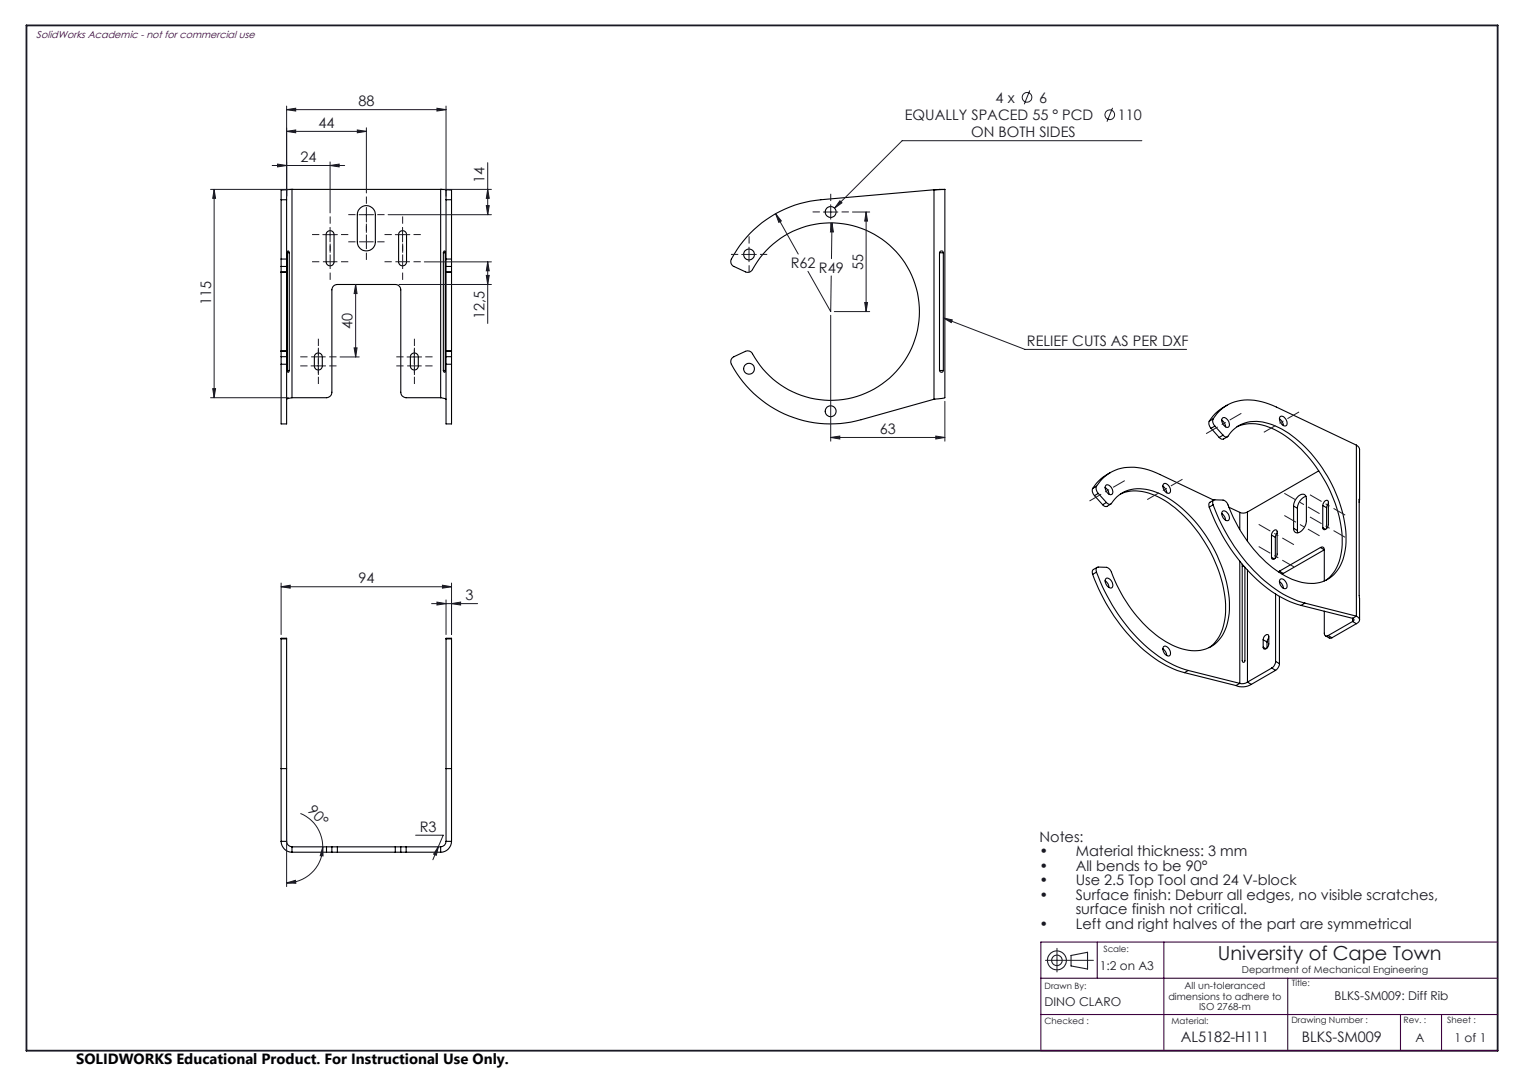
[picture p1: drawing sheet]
<svg xmlns="http://www.w3.org/2000/svg" width="420mm" height="297mm" viewBox="0 0 420 297" stroke-linecap="round" stroke-linejoin="round" font-family="sans-serif">
<g fill="none" stroke="#000" stroke-width=".3">
<path d="M77.6 55.1v16.4M77.6 55.1h1.5M77.6 52.4v2.7M77.6 52.4h1.5M79.1 55.1v16.4M79.1 52.4v2.7M80.6 52.3l-3 .1M80.6 52.3l-1.5 .1M80.6 52.3h.1M80.6 52.3v57.5M80.6 52.3h41M99.4 57.4a2.47 2.47 0 0 1 2.7-.4 2.47 2.47 0 0 1 1.5 2.3v7.5a2.49 2.49 0 0 1-2.5 2.5 2.49 2.49 0 0 1-2.5-2.5v-8l.3-.7z"/>
<path d="M121.6 52.3l3 .1M121.6 52.3l1.5 .1M121.6 52.3h.1M121.6 52.3v57.5M123.1 55.1v16.4M123.1 55.1h1.5M123.1 52.4v2.7M123.1 52.4h1.5M124.6 55.1v16.4M124.6 52.4v2.7M257.7 52.4l-31.2 2.7a30.7 30.7 0 0 0-24.9 17l.1 .6 .5 .7 3.5 1.6a1.48 1.48 0 0 0 1.9-.6 24.5 24.5 0 0 1 37.3-7.2 24.5 24.5 0 0 1-.3 37.9 24.5 24.5 0 0 1-37.1-7.7l-.7-.5-.6-.1-3.7 1.7a1.49 1.49 0 0 0-.7 2 31 31 0 0 0 35.8 15.3l20.1-5.6M257.7 52.4h.1"/>
<path d="M257.7 52.4v57.8M260.7 52.3v57.5l-3 .4M260.7 52.3l-3 .1M77.6 71.5v2.1M77.6 75v.2M77.6 75.2v21.6M77.6 75.2h1.5M77.6 71.5h1.5M77.6 73.6h1.5M77.6 75h1.5M77.6 73.6v1.4M79.1 71.5v2.1"/>
<path d="M79.1 75v.2M79.1 75.2v21.6M79.1 73.6v1.4M79.3 69.8l.1-.5 .3 .1 .1 .4M79.3 69.8v32.5M79.3 69.8h.5M79.8 69.8v32.5M90.3 64a1.1 1.1 0 0 1 1.2-.2 1.1 1.1 0 0 1 .7 1v7.5a1.09 1.09 0 0 1-1.1 1.1 1.09 1.09 0 0 1-1.1-1.1v-7.5zM110.3 64a1.1 1.1 0 0 1 1.2-.2 1.1 1.1 0 0 1 .7 1v7.5a1.09 1.09 0 0 1-1.1 1.1 1.09 1.09 0 0 1-1.1-1.1v-7.5zM122.3 69.8l.3-.5h.2l.1 .5M122.3 69.8v32.5M122.3 69.8h.6"/>
<path d="M122.9 69.8v32.5M123.1 71.5v2.1M123.1 75v.2M123.1 75.2v21.6M123.1 75.2h1.5M123.1 71.5h1.5M123.1 73.6h1.5M123.1 75h1.5M123.1 73.6v1.4M124.6 71.5v2.1M124.6 75v.2M124.6 75.2v21.6"/>
<path d="M124.6 73.6v1.4M259.3 69.8a.53 .53 0 0 1 .5-.5 .53 .53 0 0 1 .5 .5M259.3 69.8h1M259.3 69.8v32.5M260.3 69.8v32.5M77.6 98.5v2M77.6 96.8v.2M77.6 96.8h1.5M77.6 98.5h1.5M77.6 97v1.5M77.6 97h1.5M79.1 98.5v2"/>
<path d="M79.1 96.8v.2M79.1 97v1.5M87.1 97.8a1.1 1.1 0 0 1 1.2-.3 1.1 1.1 0 0 1 .6 1v2.5a1.09 1.09 0 0 1-1.1 1.1 1.09 1.09 0 0 1-1.1-1.1v-2.5zM113.6 97.8a1.1 1.1 0 0 1 1.2-.3 1.1 1.1 0 0 1 .6 1v2.5a1.09 1.09 0 0 1-1.1 1.1 1.09 1.09 0 0 1-1.1-1.1v-2.5zM123.1 98.5v2M123.1 96.8v.2M123.1 96.8h1.5M123.1 98.5h1.5M123.1 97v1.5M123.1 97h1.5M124.6 98.5v2M124.6 96.8v.2"/>
<path d="M124.6 97v1.5M77.6 100.5v16.5h1.5v-16.5M77.6 100.5h1.5M79.3 102.3l.2 .5 .2-.1 .1-.4M79.3 102.3h.5M80.6 109.8l-1.5 .4M80.6 109.8h9.5a1.51 1.51 0 0 0 1.5-1.5v-28.3a1.51 1.51 0 0 1 1.5-1.5h16a1.51 1.51 0 0 1 1.5 1.5v28.3a1.51 1.51 0 0 0 1.5 1.5h9.5M121.6 109.8l1.5 .4M122.3 102.3l.3 .5 .3-.5M122.3 102.3h.6M123.1 100.5v16.5h1.5v-16.5M123.1 100.5h1.5"/>
<path d="M257.7 110.2h.1M259.3 102.3a.53 .53 0 0 0 .5 .5 .53 .53 0 0 0 .5-.5M259.3 102.3h1M333.7 116.3a1.82 1.82 0 0 0 .5 1.9M334.2 118.2l2.2 2.6M334.8 115.6a1.86 1.86 0 0 0 .4 2M334.8 115.6a11.4 11.4 0 0 1 13.3-4.7l4.1 1.5 22.1 10.5M334.8 115.6l-1.1 .7M335.2 117.6l2.3 2.5M335.2 117.6l-1 .6M337.1 116a2.55 2.55 0 0 1 1.1 1.8M337.4 115.4a1.56 1.56 0 0 1 1.9 1.7 .72 .72 0 0 1-.5 .9 .72 .72 0 0 1-.9-.4 1.88 1.88 0 0 1-.5-2.2z"/>
<path d="M338.6 111.8a12.2 12.2 0 0 0-4.9 4.5M341.3 117.8a11.9 11.9 0 0 1 10.6 .8 37.8 37.8 0 0 1 17.3 22.8 22.3 22.3 0 0 1-.3 15.2l-1.4 2-1.7 1.6M353.1 115.6a2.28 2.28 0 0 1 1 1.8M353.3 115a1.72 1.72 0 0 1 1.8 2.2 .94 .94 0 0 1-1 .4 .94 .94 0 0 1-.7-.8l-.3-1.2zM301.5 134.8a1.9 1.9 0 0 0 .5 2M302 136.8l2.3 2.5M302.6 134.2a1.9 1.9 0 0 0 .5 2M302.6 134.2a11.5 11.5 0 0 1 13.3-4.8l4.1 1.5 14.9 7.1M302.6 134.2l-1.1 .6M303.1 136.2l2.2 2.5M303.1 136.2l-1.1 .6M305 134.6a2.23 2.23 0 0 1 1 1.8"/>
<path d="M305.2 133.9a1.7 1.7 0 0 1 1.8 2.3 .82 .82 0 0 1-.8 .4 .82 .82 0 0 1-.7-.6 1.63 1.63 0 0 1-.3-2.1zM305.3 138.7a.85 .85 0 0 0 1.4 .3 9 9 0 0 1 10.4-3.7 27.9 27.9 0 0 1 14.9 11.5 35.7 35.7 0 0 1 7.2 22.5 11.5 11.5 0 0 1-5.1 9.2 11.9 11.9 0 0 1-11.5-.9 38.1 38.1 0 0 1-16.1-20.2l-1-.8-2.4-.1a.87 .87 0 0 0-.5 1.4M305.3 138.7l-1 .6M306.5 130.4a11.8 11.8 0 0 0-5 4.4M306.5 139.1l-1.3 .7-.9-.5M309.2 136.4a12.4 12.4 0 0 1 11.4 1.3 38.3 38.3 0 0 1 17.6 30.2 12.5 12.5 0 0 1-4.5 10.8M320.9 134.2a2.23 2.23 0 0 1 1 1.8M321.1 133.6a1.73 1.73 0 0 1 1.9 2.2 .85 .85 0 0 1-.8 .4 .85 .85 0 0 1-.7-.6 1.77 1.77 0 0 1-.4-2zM333.7 140a48.9 48.9 0 0 0 19.2 24.5l3.1 1.6 3 1M334.8 139.3a48.8 48.8 0 0 0 19.2 24.6l4.1 2 2 .6M334.8 139.3l-1.1 .7M335 138l-1.3 .8v1.2"/>
<path d="M337.5 120.1a.89 .89 0 0 0 1.4 .3 9.3 9.3 0 0 1 11.3-3.5 29.9 29.9 0 0 1 14.7 12.3 35.6 35.6 0 0 1 6.5 21.5 11.4 11.4 0 0 1-5.1 9.2 12 12 0 0 1-11.5-.9 38.3 38.3 0 0 1-16.2-20.2l-.9-.7-2.5-.1a.85 .85 0 0 0-.4 1.3M337.5 120.1l-1.1 .7M338.7 120.6l-1.3 .6-1-.4M357 139.7a3.3 3.3 0 0 1 2.7-3.3l.6 .4 .2 .9v6.1a3.4 3.4 0 0 1-2.7 3.3l-.6-.4-.2-.9M357 139.7v6.1M357 139.7l1 .6M360.4 137a3.5 3.5 0 0 0-2.4 3.3M363.9 130l-19.7 11.3M365 139.5a1.11 1.11 0 0 1 1.5-1.2l.1 6.5a1.11 1.11 0 0 1-1.5 1.2l-.1-.3M365 139.5v6.2M365 139.5l1.1 .7M366.6 139l-.5 1.2"/>
<path d="M374.3 122.9l.6 .5 .3 .6v13.9M374.3 122.9v47.2M375.1 138.7v-1l.1 33.4M301.5 158.5a49.3 49.3 0 0 0 18.2 24l4.1 2.1 3 1.1M302.6 157.9a48.9 48.9 0 0 0 19.2 24.6l3.1 1.5 3 1.1M302.6 157.9l-1.1 .6M302.8 156.6l-1.2 .8-.1 1.1M305.2 159.7a1.7 1.7 0 0 1 1.8 2.2 .82 .82 0 0 1-.8 .4 .82 .82 0 0 1-.7-.6 1.63 1.63 0 0 1-.3-2zM337.1 141.7a2.55 2.55 0 0 1 1.1 1.9M337.4 141.1a1.69 1.69 0 0 1 1.8 2.2 .82 .82 0 0 1-.8 .4 .82 .82 0 0 1-.7-.5 1.59 1.59 0 0 1-.3-2.1zM339.1 140l3 1.4M342.1 141.4v4.8"/>
<path d="M342.1 154.9v33.7M342.8 155.7v26.7l.2 .4h.4l.1-.4v-25.8M343.3 156.3l-.5 .1M344.2 141.3a2.26 2.26 0 0 1-2.1 .1M344.2 141.3v8.1M344.2 157.4v30.9M350.9 147.7a1.17 1.17 0 0 1 1.4-1.3l.1 6.5a1.15 1.15 0 0 1-1.4 1.3l-.1-.4M350.9 147.7v6.1M350.9 153.8l.7 .5M350.9 147.7l1 .6M351.9 148.3v5.8M352.4 147.2l-.5 1.1"/>
<path d="M353.1 157.7l-.3 .2M353.1 157.7l1 .6M353.3 159.9a1.72 1.72 0 0 1 1.8 2.2 .94 .94 0 0 1-1 .4 .94 .94 0 0 1-.7-.8l-.3-1.2zM354.1 158.3l-.3 .2M357 145.8l1 .6M358 146.4l.1 .7M358 140.3v6.1M364.4 151.1a.65 .65 0 0 1 .7 0 .65 .65 0 0 1 .3 .7M364.4 151.1l-11.3 6.6M364.4 151.1l1 .7M365 145.7l.8 .4M365.4 151.8v8.6"/>
<path d="M365.4 151.8l-11.3 6.5M366.1 140.2v5.7M77.6 176.4v35.8M77.6 176.4v-.2h1.5v.2M77.6 176.4h1.5M79.1 176.4v35.8M123.1 176.4v35.8M123.1 176.4v-.2h1.5v.2M123.1 176.4h1.5M124.6 176.4v35.8M305 160.3a2.23 2.23 0 0 1 1 1.9M320.9 179.1a2.23 2.23 0 0 1 1 1.8"/>
<path d="M321.1 178.5a1.73 1.73 0 0 1 1.9 2.2 .85 .85 0 0 1-.8 .4 .85 .85 0 0 1-.7-.6 1.77 1.77 0 0 1-.4-2zM348.6 176.6a1.15 1.15 0 0 1 1.4-1.3l.1 2.4a1.15 1.15 0 0 1-1.4 1.3l-.1-.4M348.6 176.6v2M348.6 178.6l.8 .5M348.6 176.6l1 .6M349.6 177.2v1.7M350.1 176.1l-.5 1.1M352 164v18.6M353.1 160.5a2.28 2.28 0 0 1 1 1.9M353.1 164.6v18.6M359 167.1l14.2 3.6M360.1 166.5l14.2 3.6"/>
<path d="M360.1 166.5l-1.1 .6M365.4 168.7v6.1a.65 .65 0 0 0 .3 .7 .65 .65 0 0 0 .8-.1M365.8 175.5l1.2 .7 .6-.2M366.5 175.4l1.1 .6M373.2 170.7l.5 .4-.5 .5M373.2 171.6l1.1 .6M373.2 170.7v.9M373.2 171.6l-6.7 3.8M374.3 170.1a1.05 1.05 0 0 1 .9 1 1.05 1.05 0 0 1-.9 1.1M374.3 170.1l-1.1 .6M374.3 172.2l-6.7 3.8M326.8 185.7l14.3 3.5"/>
<path d="M327.9 185.1l14.2 3.5M327.9 185.1l-1.1 .6M342.1 188.6l-1 .6M344.2 188.3a2.48 2.48 0 0 1-2.1 .3M344.2 188.3l1.1 .6M345.3 188.9a4.7 4.7 0 0 1-4.2 .3M350.9 184.4l-6.7 3.9M350.9 184.4l1.1 .6M352 182.6a2.33 2.33 0 0 1-1.1 1.8M352 182.6l1.1 .6M352 185l-6.7 3.9M353.1 183.2a2.49 2.49 0 0 1-1.1 1.8"/>
<path d="M77.6 212.2v20M77.6 212.2h1.5M79.1 212.2v20M123.1 212.2v20M123.1 212.2h1.5M124.6 212.2v20M77.6 232.2a3 3 0 0 0 3 3M77.6 232.2h1.5M79.1 232.2a1.51 1.51 0 0 0 1.5 1.5M80.6 233.7v1.5M80.6 233.7h9.5M80.6 235.2h9.5"/>
<path d="M90.1 233.7h1.5M90.1 235.2h1.5M90.1 233.7v1.5M91.6 233.7h1.5M91.6 235.2h1.5M91.6 233.7v1.5M93.1 233.7h16M93.1 235.2h16M93.1 233.7v1.5M109.1 233.7h1.5M109.1 235.2h1.5M109.1 233.7v1.5"/>
<path d="M110.6 233.7h1.5M110.6 235.2h1.5M110.6 233.7v1.5M112.1 233.7h9.5M112.1 235.2h9.5M112.1 233.7v1.5M121.6 233.7v1.5M123.1 232.2a1.51 1.51 0 0 1-1.5 1.5M123.1 232.2h1.5M124.6 232.2a3 3 0 0 1-3 3"/>
<circle cx="229.2" cy="58.5" r="1.51"/>
<circle cx="206.7" cy="70.2" r="1.49"/>
<circle cx="206.7" cy="101.8" r="1.5"/>
<circle cx="229.2" cy="113.5" r="1.51"/>
</g>
<g fill="none" stroke="#191924" stroke-width=".28">
<path d="M79.1 30.3l2.5-.4v.8zM79.1 36.3l2.5-.4v.8zM79.1 29.3v24.8M79.1 30.3h44M79.1 36.3h22M98.6 35.9l2.5 .4-2.5 .4zM101.1 35.3v18M120.6 29.9l2.5 .4-2.5 .4zM123.1 29.3v24.8M284.2 25l-1.6 3.8M307 29.8l-1.5 3.8M315.1 38.8h-66.1l-18.7 18.7"/>
<path d="M58.1 52.3h21.5M59.1 52.3l.4 2.4h-.8zM59.1 52.3v57.5M75.1 45.7h20M76.6 45.3l2.5 .4-2.5 .4zM91.1 45.7l2.5-.4v.8zM91.1 44.7v14.1M99.1 59.3h4M101.1 57.3v4M107.1 59.3h28.5M122.6 52.3h13M134.2 56.8h.8l-.4 2.5z"/>
<path d="M134.6 52.3l.4 2.4h-.8zM134.6 44.9v14.4M214 59l1.6 2-.7 .4zM214 59l6.3 11.1M227.2 58.5h4M229.2 56.5v4M231.8 55.4l.5 .6-2 1.5zM235.2 58.5h4.8M239 58.5l.4 2.5h-.8zM239 58.5v27.5M89.1 64.8h4M91.1 62.8v4"/>
<path d="M98.1 78.5l.4 2.5h-.8zM98.1 78.5v20M109.1 64.8h4M110.1 78.5h25.5M111.1 62.8v4M117.1 72.3h18.5M134.2 76h.8l-.4 2.5zM134.6 72.3l.4 2.5h-.8zM134.6 72.3v17M204.7 70.2h4M206.7 68.2v4M223 74.9l6.2 11.1 .2-9.8"/>
<path d="M229.6 61.5l.4 2.5h-.8zM229.6 61.5l-.2 9.9M87.8 99v4M93.8 98.5h5.3M97.7 96h.8l-.4 2.5zM112.3 98.5h4M114.3 96.5v4M229.2 87v34.8M230.2 86h9.8M238.6 83.5h.8l-.4 2.5zM260.3 87.8l2.5 .5-.3 .7zM260.3 87.8l22.6 8.6h44.5"/>
<path d="M58.1 109.8h21.5M58.7 107.3h.8l-.4 2.5zM85.8 101h4.1M260.7 110.8v11M229.2 120.8l2.5-.4v.8zM229.2 120.8h31.5M258.2 120.4l2.5 .4-2.5 .4zM77.6 162l2.5-.5v.8zM77.6 160.9v14.3M77.6 162h47M119.1 166.6h12.7M120.6 166.2l2.5 .4-2.5 .4z"/>
<path d="M122.1 161.5l2.5 .5-2.5 .3zM123.1 165.6v9.6M124.6 166.6l2.5-.4v.8zM124.6 160.9v14.3M79.1 229.2v15.5M82.9 224.5a10 10 0 0 1 6.2 9.2M89.1 233.7v2.6l-.7-.1zM89.1 233.7a10 10 0 0 1-10 10M114.7 230.5h7.6l-1.3 3.1M121 233.6l-.6 2.5-.7-.3zM121 233.6l-1.5 3.7M79.1 243.7l2.4-.7 .1 .8z"/>
<path d="M288.5 265.1h13.2M291.7 261.8v6.5"/>
<circle cx="283.4" cy="26.9" r="1.33"/>
<circle cx="306.2" cy="31.7" r="1.34"/>
</g>
<g fill="none" stroke="#191924" stroke-width=".3">
<path d="M295.6 263.7l4.5-.8v4.6l-4.5-.9z"/>
<circle cx="291.6" cy="265.1" r="2.61"/>
<circle cx="291.7" cy="265.1" r="1.45"/>
</g>
<g fill="none" stroke="#191924" stroke-width=".28" stroke-dasharray="15.2 1.3 1.3 1.3" stroke-linecap="butt">
<path d="M98.1 59.2h-2M101.1 56.2v-2M104.1 59.2h2M226.2 58.5h-2M229.2 55.5v-2M232.2 58.5h2M88.1 64.7h-2M88.1 72.2h-2M91.1 67.7v2M91.1 61.7v-2M91.1 72.2v2M91.1 72.2h2"/>
<path d="M91.1 72.2v-2M91.1 72.2h-2M91.1 75.2v2M91.1 69.2v-2M94.1 64.7h2M94.1 72.2h2M98.1 66.7h-2M101.1 62.2v2M101.1 66.7v2M101.1 66.7h2M101.1 66.7v-2M101.1 66.7h-2"/>
<path d="M101.1 69.7v2M101.1 63.7v-2M104.1 66.7h2M108.1 64.7h-2M108.1 72.2h-2M111.1 67.7v2M111.1 61.7v-2M111.1 72.2v2M111.1 72.2h2M111.1 72.2v-2M111.1 72.2h-2M111.1 75.2v2"/>
<path d="M111.1 69.2v-2M114.1 64.7h2M114.1 72.2h2M203.7 70.2h-2M206.7 67.2v-2M206.7 73.2v2M209.7 70.2h2M229.2 61.5v2M84.9 98.5h-2M87.9 98v-2M87.9 98.5v-2M87.9 98.5h-2"/>
<path d="M87.9 98.5v2M87.9 98.5h2M87.9 95.5v-2M90.9 98.5h2M111.4 98.5h-2M114.4 95.5v-2M114.4 98v-2M117.4 98.5h2M84.9 101h-2M87.9 104v2M87.9 101.5v2M90.9 101h2"/>
<path d="M111.4 101h-2M114.4 101.5v2M114.4 101v2M114.4 101h2M114.4 101v-2M114.4 101h-2M114.4 104v2M117.4 101h2"/>
</g>
<path d="M342.6 114.1l-9.8 5.6M358.5 113.7l-9.7 5.6M310.4 132.7l-9.7 5.6M326.3 132.3l-9.7 5.6M357.1 150.3l-9.8-5.6M357.1 156.5l-9.8-5.6M364.1 141.8l-9.7-5.6M364.1 147.9l-9.7-5.6M371.2 142.2l-9.7-5.6M371.2 148.3l-9.7-5.6" fill="none" stroke="#191924" stroke-width=".28" stroke-dasharray="15.2 1.3 1.3 1.3" stroke-dashoffset="11.5" stroke-linecap="butt"/>
<path d="M7.3 7h406v283h-406z" fill="none" stroke="#191924" stroke-width=".5"/>
<path d="M287.2 270h126.1M302.8 260v10M321.2 260v30M355.4 270v20M413.3 260h-126.1v30h126.1M287.2 280h126.1M386.5 280v10M397.8 280v10" fill="none" stroke="#400040" stroke-width=".3"/>
<g fill="#191924">
<path d="M79.1 243.7l2.4-.7 .1 .8zM89.1 233.7v2.6l-.7-.1z"/>
<path d="M258.2 120.4l2.5 .4-2.5 .4zM229.2 120.8l2.5-.4v.8z"/>
<path d="M229.6 61.5l-.4 2.5h.8zM214 59l.9 2.4 .7-.4zM231.8 55.4l-1.5 2.1 2-1.5zM260.3 87.8l2.5 .5-.3 .7zM121 233.6l-1.3 2.2 .7 .3z"/>
<path d="M79.1 30.3l2.5-.4v.8zM120.6 29.9l2.5 .4-2.5 .4z"/>
<path d="M134.2 56.8h.8l-.4 2.5zM134.6 52.3l.4 2.4h-.8z"/>
<path d="M59.1 52.3l.4 2.4h-.8zM58.7 107.3h.8l-.4 2.5zM134.6 72.3l.4 2.5h-.8zM134.2 76h.8l-.4 2.5zM98.1 78.5l.4 2.5h-.8zM97.7 96h.8l-.4 2.5zM239 58.5l.4 2.5h-.8zM238.6 83.5h.8l-.4 2.5z"/>
<path d="M76.6 45.3l2.5 .4-2.5 .4zM91.1 45.7l2.5-.4v.8zM79.1 36.3l2.5-.4v.8zM98.6 35.9l2.5 .4-2.5 .4z"/>
<path d="M120.6 166.2l2.5 .4-2.5 .4zM124.6 166.6l2.5-.4v.8zM77.6 162l2.5-.5v.8zM122.1 161.5l2.5 .5-2.5 .3z"/>
</g>
<text font-size="5.3" fill="#191924" x="336" y="265.1">University of Cape Town</text>
<text font-size="4.1" x="21" y="293.7">SOLIDWORKS Educational Product. For Instructional Use Only.</text>
<g font-size="4" fill="#191924">
<text x="98.9" y="29.4">88</text>
<text x="274.8" y="28.3">4 x</text>
<text x="286.7" y="28.3">6</text>
<text x="87.9" y="35.4">44</text>
<text x="249.7" y="33.1">EQUALLY SPACED 55 ° PCD</text>
<text x="308.5" y="33.1">110</text>
<text x="268" y="37.9">ON BOTH SIDES</text>
<text x="82.9" y="44.8">24</text>
<text x="133.7" y="50.4" transform="rotate(-90 133.7 50.4)">14</text>
<text x="218.2" y="74">R62</text>
<text x="226" y="75.3">R49</text>
<text x="238.2" y="74.5" transform="rotate(-90 238.2 74.5)">55</text>
<text x="58.2" y="84.3" transform="rotate(-90 58.2 84.3)">115</text>
<text x="133.7" y="88.2" transform="rotate(-90 133.7 88.2)">12,5</text>
<text x="97.3" y="90.7" transform="rotate(-90 97.3 90.7)">40</text>
<text x="283.4" y="95.6">RELIEF CUTS AS PER DXF</text>
<text x="242.8" y="119.9">63</text>
<text x="98.9" y="161.1">94</text>
<text x="128.5" y="165.7">3</text>
<text x="84.6" y="223.9" transform="rotate(45 84.6 223.9)">90°</text>
<text x="115.8" y="229.6">R3</text>
<text x="286.8" y="232.4">Notes:</text>
<text x="286.8" y="236.4">•</text>
<text x="296.8" y="236.4">Material thickness: 3 mm</text>
<text x="286.8" y="240.4">•</text>
<text x="286.8" y="244.4">•</text>
<text x="296.8" y="240.4">All bends to be 90°</text>
<text x="296.8" y="244.4">Use 2.5 Top Tool and 24 V-block</text>
<text x="286.8" y="248.4">•</text>
<text x="296.8" y="248.4">Surface finish: Deburr all edges, no visible scratches,</text>
<text x="286.8" y="256.4">•</text>
<text x="296.8" y="252.4">surface finish not critical.</text>
<text x="296.8" y="256.4">Left and right halves of the part are symmetrical</text>
<text x="325.8" y="287.5">AL5182-H111</text>
<text x="359.2" y="287.5">BLKS-SM009</text>
</g>
<g font-size="3.3" fill="#191924">
<text x="303.5" y="267.8">1:2 on A3</text>
<text x="368.3" y="275.9">BLKS-SM009: Diff Rib</text>
<text x="288.2" y="277.6">DINO CLARO</text>
<text x="390.6" y="287.6">A</text>
<text x="401.4" y="287.6">1 of 1</text>
</g>
<text font-size="2.8" fill="#400040" x="10" y="10.5">SolidWorks Academic - not for commercial use</text>
<g font-size="2.7" fill="#191924">
<text x="342.7" y="268.7">Department of Mechanical Engineering</text>
<text x="322.4" y="275.9">dimensions to adhere to</text>
<text x="326.9" y="272.9">All un-toleranced</text>
<text x="330.9" y="278.9">ISO 2768-m</text>
</g>
<g font-size="2.4" fill="#191924">
<text x="304.5" y="262.8">Scale:</text>
<text x="288.2" y="272.9">Drawn By:</text>
<text x="356.5" y="272.3">Title:</text>
<text x="288.2" y="282.6">Checked :</text>
<text x="323.3" y="282.6">Material:</text>
<text x="356.4" y="282.3">Drawing Number :</text>
<text x="387.3" y="282.4">Rev. :</text>
<text x="399.3" y="282.3">Sheet :</text>
</g>
</svg>
